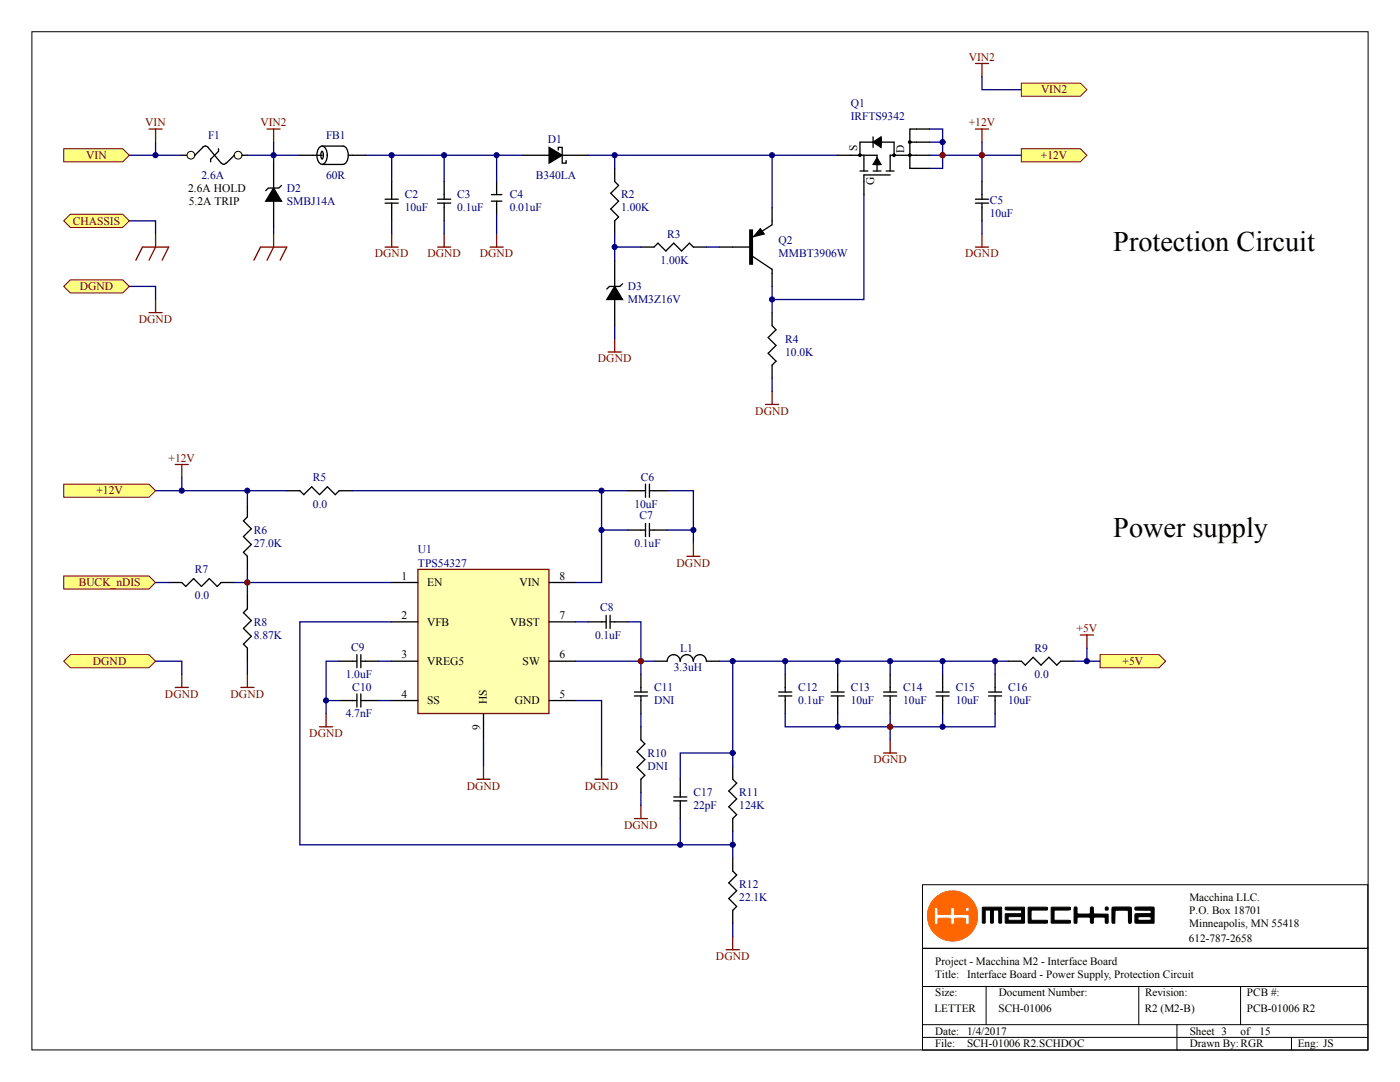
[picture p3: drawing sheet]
<svg xmlns="http://www.w3.org/2000/svg" width="279mm" height="216mm" viewBox="0 0 279 216" stroke-linecap="round" stroke-linejoin="round" font-family="sans-serif">
<g fill="#000080" stroke="#000080" stroke-width=".2">
<circle cx="188.1" cy="31" r=".51"/>
<circle cx="196" cy="31" r=".51"/>
</g>
<path d="M29.7 25.7h2.7M31 25.7v2.7M194.7 25.7h2.6M196 25.7v2.7M97.8 49.3h2.6M99.1 46.7v2.6M194.7 49.3h2.6M196 46.7v2.6M121.4 70.2h2.6M122.7 67.6v2.6M154.1 78.1v2.6M152.8 80.7h2.6" fill="none" stroke="#800000" stroke-width=".26"/>
<g fill="none" stroke="#000" stroke-width=".26">
<path d="M98.1 38.8h2.1M99.1 36.2v2.6M104.3 31h5.3M111.4 29.9v-.5h.8v3.2h.8v-.6M112.2 31h5.2M122.7 33.6v2.6l.8 .8-1.6 1.6 1.6 1.5-1.6 1.6 1.6 1.6-.8 .8v2.6M98.1 40.1h2.1M99.1 40.1v2.7M127.9 49.3h2.6l.8-.8 1.6 1.6 1.6-1.6 1.5 1.6 1.6-1.6 .8 .8h2.6M143.6 49.3h6.6M150.2 51.1l3.9 2.6v3.4M154.1 41.4v3.5l-3.7 2.3"/>
<path d="M154.1 62.4v2.6l.8 .8-1.6 1.6 1.6 1.5-1.6 1.6 1.6 1.6-.8 .8v2.6"/>
</g>
<g fill="#000" stroke="#000" stroke-width=".26">
<path d="M109.6 29.4l2.6 1.6-2.6 1.6zM151.7 45.6l.8 1.1-2.1 .5z"/>
<path d="M149.6 45.9h.6v6.8h-.6z" fill-rule="evenodd"/>
</g>
<g fill="none" stroke="#000080" stroke-width=".26">
<path d="M72.9 31h31.4M99.1 31v5.2M117.4 31h49.8M122.7 31v2.6M154.1 31v10.4M172.4 38.8v21h-18.3M185.5 31h18.3M185.5 28.4h2.6M99.1 42.8v3.9M122.7 49.3h5.2M122.7 46.7v5.2M141 49.3h2.6"/>
<path d="M154.1 57.1v5.3M196 44.1v2.6M122.7 65v2.6M154.1 75.5v2.6"/>
</g>
<g fill="#ffff80" stroke="#800000" stroke-width=".2">
<path d="M12.7 29.7h11.8l1.3 1.3-1.3 1.3h-11.8z" fill-rule="evenodd"/>
<path d="M12.7 57.1l1.3-1.3h10.5l1.3 1.3-1.3 1.4h-10.5z" fill-rule="evenodd"/>
</g>
<path d="M31 59.8v2.6M29.7 62.4h2.7" fill="none" stroke="#800000" stroke-width=".26"/>
<path d="M203.8 29.7h11.8l1.3 1.3-1.3 1.3h-11.8z" fill-rule="evenodd" fill="#ffff80" stroke="#800000" stroke-width=".2"/>
<path d="M185.5 25.7h2.6v7.9h-2.6M196 28.4v7.8" fill="none" stroke="#000080" stroke-width=".26"/>
<g fill="#800000" stroke="#800000" stroke-width=".2">
<circle cx="196" cy="31" r=".51"/>
<circle cx="188.1" cy="31" r=".51"/>
</g>
<g fill="none" stroke="#000" stroke-width=".26">
<path d="M76.9 39.7h2.6M78.2 36.2v3.5M87.3 39.7h2.6M88.6 36.2v3.5M167.2 31h7.8v.5M171.6 34.1h1.6M172.4 31v3.1M174.2 28.4h-2.6v2.6M174.2 28.4l1.6-1.1v2.1zM174.2 34.1h1.6M174.2 27.3v2.1M175 32.3v.5h.3l-.3-.8-.2 .8h.8l-.6-1-.5 1"/>
<path d="M175 31.5l.8 1.3h-1.6zM175 32.8v1.3M175.3 28.4h.5v-.3l-.8 .3 .8 .2v-.8l-1 .6 1 .5v-1.3l-1.3 .8 1.3 .7M175.8 28.4h2.6v2.6M176.9 34.1h1.5M177.6 34.9h-5.2v3.9M181.6 28.4h3.9M185.5 25.7h-3.9v7.9h3.9M185.5 31h-7.9v3.1M76.9 40.5h2.6M78.2 40.5v3.6M87.3 40.5h2.6"/>
<path d="M88.6 40.5v3.6"/>
<circle cx="171.6" cy="31" r=".25"/>
<circle cx="178.4" cy="31" r=".25"/>
<circle cx="181.6" cy="28.4" r=".25"/>
<circle cx="181.6" cy="31" r=".25"/>
</g>
<path d="M12.7 44.1l1.3-1.3h10.5l1.3 1.3-1.3 1.3h-10.5z" fill-rule="evenodd" fill="#ffff80" stroke="#800000" stroke-width=".2"/>
<path d="M54.6 32.3v5.2M56.2 37l-.5 .5h-2.1l-.6 .5M59.8 31h4.5M63.7 29.5a.71 .71 0 0 1 1.2 0 2.58 2.58 0 0 1-.3 3.2 .84 .84 0 0 1-1.2-.7 2.85 2.85 0 0 1 .3-2.5zM64.2 30.3l.1-.1a1.32 1.32 0 0 1 0 1.5 1.29 1.29 0 0 1-.1-1.4zM64.3 29.1h4.2a1.9 1.9 0 0 1 1 2.4 1.33 1.33 0 0 1-1 1.3M64.3 32.8h4.2M69.5 31h3.4M54.6 40.1v5.3" fill="none" stroke="#000" stroke-width=".26"/>
<path d="M54.6 37.5l1.6 2.6h-3.2z" fill="#000" stroke="#000" stroke-width=".26"/>
<path d="M194.7 12.7h2.6M196 12.7v2.6M53.3 25.7h2.6M54.6 25.7v2.7M27.1 51.9l1.3-2.6h5.3l-1.3 2.6M31 46.7v2.6l-1.3 2.6M50.7 51.9l1.3-2.6h5.2l-1.3 2.6M54.6 46.7v2.6l-1.3 2.6M76.9 49.3h2.6M78.2 46.7v2.6M87.3 49.3h2.6M88.6 46.7v2.6" fill="none" stroke="#800000" stroke-width=".26"/>
<path d="M196 15.3v2.6h7.8M25.8 31h10.5M31 28.4v2.6M78.2 31v5.2M88.6 31v5.2M25.8 44.1h5.2v2.6M25.8 57.1h5.2v2.7M54.6 45.4v1.3M78.2 44.1v2.6M88.6 44.1v2.6" fill="none" stroke="#000080" stroke-width=".26"/>
<path d="M203.8 16.6h11.8l1.3 1.3-1.3 1.3h-11.8z" fill-rule="evenodd" fill="#ffff80" stroke="#800000" stroke-width=".2"/>
<path d="M36.3 31h2.6M194.7 39.7h2.6M196 36.2v3.5M122.7 51.9v5.2M122.7 59.8v5.2M124.2 56.6l-.5 .5h-2.1l-.5 .6M194.7 40.5h2.6M196 40.5v3.6" fill="none" stroke="#000" stroke-width=".26"/>
<path d="M122.7 57.1l1.5 2.7h-3.1z" fill="#000" stroke="#000" stroke-width=".26"/>
<circle cx="38.1" cy="31" r=".77" fill="#ffffe8" stroke="#000" stroke-width=".2"/>
<path d="M46.8 31h2.6" fill="none" stroke="#000" stroke-width=".26"/>
<circle cx="47.5" cy="31" r=".77" fill="#ffffe8" stroke="#000" stroke-width=".2"/>
<g fill="none" stroke="#000" stroke-width=".26">
<path d="M40.4 29.4l.6-.3 .5 .3M40.5 29.4l-1.6 1.6M41.5 29.4l2.6 3.2M43.6 29.7v.5l-1.6 1.6v.5M45.1 32.5l-.4 .3-.5-.3M46.8 31l-1.6 1.6M57.2 97.9h2.6l.8 .8 1.6-1.6 1.6 1.6 1.5-1.6 1.6 1.6 .8-.8h2.6M125.3 97.9h3.5M128.8 96.6v2.6M129.6 97.9h3.5M129.6 96.6v2.6M33.7 116.2h2.6l.8 .8 1.5-1.6 1.6 1.6 1.6-1.6 1.5 1.6 .8-.8h2.7"/>
<path d="M49.4 100.5v2.7l-.8 .7 1.6 1.6-1.6 1.6 1.6 1.5-1.6 1.6 .8 .8v2.6M49.4 118.9v2.6l-.8 .8 1.6 1.5-1.6 1.6 1.6 1.6-1.6 1.5 .8 .8v2.6M125.3 105.8h3.5M128.8 104.5v2.6M129.6 104.5v2.6M129.6 105.8h3.5M67.7 131.9h3.5M67.7 139.8h3.5M71.2 130.6v2.6M71.2 138.5v2.6M72 131.9h3.5M72 130.6v2.6"/>
<path d="M72 138.5v2.6M72 139.8h3.5M117.4 124.1h3.6M121 122.8v2.6M121.8 124.1h3.5M121.8 122.8v2.6M130.5 131.9h2.6a1.3 1.3 0 0 1 1.3-1.3 1.3 1.3 0 0 1 1.3 1.3 1.31 1.31 0 0 1 1.3-1.3 1.31 1.31 0 0 1 1.4 1.3M138.4 131.9a1.3 1.3 0 0 1 1.3-1.3 1.3 1.3 0 0 1 1.3 1.3M141 131.9h2.6M155.4 138.9h2.6M155.4 138.1h2.6M156.7 134.6v3.5"/>
<path d="M156.7 138.9v3.5M165.9 138.9h2.6M165.9 138.1h2.6M167.2 134.6v3.5M167.2 138.9v3.5M176.3 138.9h2.7M176.3 138.1h2.7M177.6 134.6v3.5M177.6 138.9v3.5M186.8 138.9h2.6M186.8 138.1h2.6M188.1 134.6v3.5"/>
<path d="M188.1 138.9v3.5M197.3 138.9h2.6M197.3 138.1h2.6M198.6 134.6v3.5M198.6 138.9v3.5M201.2 131.9h2.6l.8 .8 1.6-1.5 1.6 1.5 1.5-1.5 1.6 1.5 .8-.8h2.6M134.5 159.8h2.6M134.5 159h2.6M135.8 155.5v3.5M135.8 159.8v3.5M146.2 152.9v2.6l.8 .8-1.6 1.5 1.6 1.6-1.6 1.6 1.6 1.6-.8 .7v2.7M146.2 171.2v2.6l.8 .8-1.6 1.6 1.6 1.5-1.6 1.6 1.6 1.6-.8 .8v2.6"/>
</g>
<path d="M49.4 31h5.2v1.3M54.6 28.4v2.6h5.2M114.8 131.9h15.7M143.6 131.9h57.6M216.9 129.3v2.6h-2.6" fill="none" stroke="#000080" stroke-width=".26"/>
<g fill="#000080" stroke="#000080" stroke-width=".2">
<circle cx="31" cy="31" r=".51"/>
<circle cx="54.6" cy="31" r=".51"/>
<circle cx="78.2" cy="31" r=".51"/>
<circle cx="88.6" cy="31" r=".51"/>
<circle cx="99.1" cy="31" r=".51"/>
<circle cx="122.7" cy="49.3" r=".51"/>
<circle cx="122.7" cy="31" r=".51"/>
<circle cx="154.1" cy="59.8" r=".51"/>
<circle cx="154.1" cy="31" r=".51"/>
<circle cx="188.1" cy="28.4" r=".51"/>
<circle cx="49.4" cy="116.2" r=".51"/>
<circle cx="127.9" cy="131.9" r=".51"/>
<circle cx="177.6" cy="145" r=".51"/>
</g>
<path d="M6.4 6.3h266.6v203.2h-266.6zM184.1 176.5h88.9v12.7h-88.9zM184.1 189.2h88.9v20.3h-88.9zM184.1 196.8h88.9M196.8 196.8v7.7M227.3 196.8v7.7M247.6 196.8v7.7M184.1 204.5h88.9M184.1 207h88.9M234.9 204.5v5M257.7 207v2.5" fill="none" stroke="#000" stroke-width=".2"/>
<path d="M185.1 182.8a5 5 0 0 1 10 0 5 5 0 0 1-10 0zM186.5 181.2v2.9l.1 .3 .6-.1v-1l.7-.1 1.8 .1 .1 1.1 .4 .1 .2-.2 .1-1 2.1-.1 .1 1.2h.7v-1.8l-.1-.1h-2.8v-1.3a.4 .4 0 0 0-.5-.1 .4 .4 0 0 0-.3 .4v1h-2.4l-.1-1.3zM192.7 181.5a.4 .4 0 0 0 .8 0 .4 .4 0 0 0-.8 0z" fill="#f60" stroke="#f60" stroke-width=".2"/>
<g fill="#000" stroke="#000" stroke-width=".2">
<path d="M196.1 181h3.7l.1 3.2-.6-.1v-2.4l-.2-.1-.8 .1-.1 2.3a.29 .29 0 0 1-.3 .2 .29 .29 0 0 1-.2-.3v-2.2l-.2-.1h-.8l-.1 .1v2.4l-.5 .1zM205.2 181.1h3.8v.5h-3.1l-.1 .9 .1 1.1h3l.1 .6h-3.7zM209.8 181l3.8 .1v.4l-.2 .1h-2.9l-.1 .1v1.8l.1 .1 3.1 .1v.5h-3.8z"/>
<path d="M200.7 181l3.7 .1v3.1h-3.7v-1.8l3.1-.1 .1-.3-.1-.4-3.1-.1zM201.3 182.9l-.1 .5 .2 .2h2.4l.1-.1-.1-.6z"/>
</g>
<g fill="#000" stroke="#000" stroke-width=".25">
<path d="M214.4 181.1h.5l.1 1.2 1.8 .1h.7l.2-1.3 .4-.1 .2 1.4h2.8v1.7l-.5 .1v-1.1l-.2-.1h-1.8l-.4 .1v1.1h-.5l-.1-1.1-.2-.1a4.8 4.8 0 0 0-2.4 .1l-.1 1-.5 .1zM222 181.1h3.7l.1 .8-.1 2.3h-.4v-.1l-.1-2.4-2-.1-.7 .1v2.5h-.4a2.05 2.05 0 0 1-.2-1.6z"/>
<path d="M226.6 181.1l1.8-.1a2.99 2.99 0 0 1 1.9 .1v3.1h-3.7l-.1-.7a1.19 1.19 0 0 1 .2-1.1l2.9-.1 .2-.5-.2-.2h-3zM227.2 183l-.1 .4 .1 .2a5.3 5.3 0 0 0 2.5-.1l.1-.4-.3-.2z"/>
<circle cx="220.8" cy="181.3" r=".32"/>
</g>
<g fill="none" stroke="#800000" stroke-width=".26">
<path d="M35 92.7h2.6M36.3 92.7v2.6M137.1 111h2.6M138.4 108.4v2.6M48.1 137.2h2.6M49.4 134.6v2.6M215.6 126.7h2.6M216.9 126.7v2.6M63.8 145h2.6M65.1 142.4v2.6M176.3 150.3h2.7M177.6 147.6v2.7"/>
<path d="M144.9 189.5h2.6M146.2 186.9v2.6"/>
</g>
<path d="M83.4 113.6h26.2v28.8h-26.2z" fill="#ffffb0" stroke="#800000" stroke-width=".26"/>
<path d="M78.2 116.2h5.2M109.6 116.2h5.2M78.2 139.8h5.2M78.2 124.1h5.2M78.2 131.9h5.2M109.6 139.8h5.2M109.6 124.1h5.2M109.6 131.9h5.2M96.5 142.4v5.2" fill="none" stroke="#000" stroke-width=".26"/>
<path d="M95.2 155.5h2.6M96.5 152.9v2.6M118.7 155.5h2.7M120.1 152.9v2.6" fill="none" stroke="#800000" stroke-width=".26"/>
<g fill="none" stroke="#000080" stroke-width=".26">
<path d="M31 97.9h26.2M49.4 97.9v2.6M70.3 97.9h49.8v18.3h-5.3M120.1 97.9h5.2M133.1 97.9h5.3v10.5M31 116.2h2.7M46.8 116.2h31.4M49.4 113.6v5.3M120.1 105.8h5.2M133.1 105.8h5.3M49.4 131.9v2.7M78.2 124.1h-18.4v44.5h86.4"/>
<path d="M114.8 139.8h5.3v13.1M114.8 124.1h2.6M146.2 131.9v21M96.5 147.6v5.3M146.2 166v5.2M146.2 184.3v2.6"/>
</g>
<circle cx="49.4" cy="116.2" r=".51" fill="#800000" stroke="#800000" stroke-width=".2"/>
<g fill="#ffff80" stroke="#800000" stroke-width=".2">
<path d="M12.7 96.6h17l1.3 1.3-1.3 1.3h-17z" fill-rule="evenodd"/>
<path d="M12.7 131.9l1.3-1.3h15.7l1.3 1.3-1.3 1.3h-15.7z" fill-rule="evenodd"/>
</g>
<path d="M35 137.2h2.6M36.3 134.6v2.6" fill="none" stroke="#800000" stroke-width=".26"/>
<path d="M31 131.9h5.3v2.7" fill="none" stroke="#000080" stroke-width=".26"/>
<path d="M219.5 130.6h11.8l1.3 1.3-1.3 1.3h-11.8z" fill-rule="evenodd" fill="#ffff80" stroke="#800000" stroke-width=".2"/>
<path d="M216.9 131.9h2.6" fill="none" stroke="#000080" stroke-width=".26"/>
<path d="M12.7 114.9h17l1.3 1.3-1.3 1.3h-17z" fill-rule="evenodd" fill="#ffff80" stroke="#800000" stroke-width=".2"/>
<g fill="none" stroke="#000080" stroke-width=".26">
<path d="M36.3 95.3v2.6M65.1 139.8h2.6M67.7 131.9h-2.6v10.5M75.5 131.9h2.7M75.5 139.8h2.7M125.3 124.1h2.6v10.5M156.7 131.9v2.7M167.2 131.9v2.7M177.6 131.9v2.7M188.1 131.9v2.7M198.6 131.9v2.7M127.9 142.4v2.6"/>
<path d="M127.9 158.1v2.6M146.2 150.3h-10.4v5.2M156.7 142.4v2.6h41.9v-2.6M167.2 142.4v2.6M177.6 142.4v5.2M188.1 142.4v2.6M135.8 163.3v5.3"/>
</g>
<g fill="#800000" stroke="#800000" stroke-width=".2">
<circle cx="177.6" cy="145" r=".51"/>
<circle cx="127.9" cy="131.9" r=".51"/>
</g>
<path d="M126.6 138.9h2.6M126.6 138.1h2.6M127.9 134.6v3.5M127.9 138.9v3.5M127.9 145v2.6l.8 .8-1.6 1.6 1.6 1.6-1.6 1.5 1.6 1.6-.8 .8v2.6" fill="none" stroke="#000" stroke-width=".26"/>
<path d="M126.6 163.3h2.6M127.9 160.7v2.6" fill="none" stroke="#800000" stroke-width=".26"/>
<g fill="#000080" stroke="#000080" stroke-width=".2">
<circle cx="36.3" cy="97.9" r=".51"/>
<circle cx="49.4" cy="97.9" r=".51"/>
<circle cx="65.1" cy="139.8" r=".51"/>
<circle cx="120" cy="105.8" r=".51"/>
<circle cx="120" cy="97.9" r=".51"/>
<circle cx="135.7" cy="168.6" r=".51"/>
<circle cx="138.4" cy="105.8" r=".51"/>
<circle cx="146.2" cy="168.6" r=".51"/>
<circle cx="146.2" cy="150.2" r=".51"/>
<circle cx="146.2" cy="131.9" r=".51"/>
<circle cx="156.7" cy="131.9" r=".51"/>
<circle cx="167.2" cy="145" r=".51"/>
<circle cx="167.2" cy="131.9" r=".51"/>
<circle cx="177.6" cy="131.9" r=".51"/>
<circle cx="188.1" cy="145" r=".51"/>
<circle cx="188.1" cy="131.9" r=".51"/>
<circle cx="198.6" cy="131.9" r=".51"/>
<circle cx="216.9" cy="131.9" r=".51"/>
</g>
<g font-size="5.6">
<text x="222.2" y="50.1">Protection Circuit</text>
<text x="222.2" y="107.2">Power supply</text>
</g>
<g font-size="2.3" fill="#800000">
<text x="193.4" y="12.1">VIN2</text>
<text x="207.8" y="18.6">VIN2</text>
<text x="29" y="25.2">VIN</text>
<text x="52" y="25.2">VIN2</text>
<text x="193.3" y="25.2">+12V</text>
<text x="17.2" y="31.7">VIN</text>
<text x="207.7" y="31.7">+12V</text>
<text x="14.5" y="44.8">CHASSIS</text>
<text x="74.8" y="51.4">DGND</text>
<text x="85.3" y="51.4">DGND</text>
<text x="95.8" y="51.4">DGND</text>
<text x="192.6" y="51.4">DGND</text>
<text x="15.9" y="57.9">DGND</text>
<text x="27.7" y="64.4">DGND</text>
<text x="119.3" y="72.3">DGND</text>
<text x="150.7" y="82.8">DGND</text>
<text x="33.6" y="92.1">+12V</text>
<text x="19.2" y="98.7">+12V</text>
<text x="135" y="113.1">DGND</text>
<text x="15.7" y="117">BUCK_nDIS</text>
<text x="214.9" y="126.1">+5V</text>
<text x="18.5" y="132.7">DGND</text>
<text x="224" y="132.7">+5V</text>
<text x="32.9" y="139.2">DGND</text>
<text x="46" y="139.2">DGND</text>
<text x="61.7" y="147.1">DGND</text>
<text x="174.3" y="152.3">DGND</text>
<text x="93.1" y="157.5">DGND</text>
<text x="116.7" y="157.5">DGND</text>
<text x="124.6" y="165.4">DGND</text>
<text x="142.9" y="191.6">DGND</text>
</g>
<g font-size="2.3" fill="#000080">
<text x="169.8" y="21.3">Q1</text>
<text x="169.8" y="23.9">IRFTS9342</text>
<text x="41.5" y="27.8">F1</text>
<text x="65.1" y="27.8">FB1</text>
<text x="109.3" y="28.6">D1</text>
<text x="40.2" y="35.7">2.6A</text>
<text x="65.1" y="35.7">60R</text>
<text x="107" y="35.7">B340LA</text>
<text x="57.2" y="38.3">D2</text>
<text x="57.2" y="40.9">SMBJ14A</text>
<text x="80.8" y="39.6">C2</text>
<text x="91.3" y="39.6">C3</text>
<text x="101.7" y="39.6">C4</text>
<text x="124" y="39.6">R2</text>
<text x="197.5" y="40.6">C5</text>
<text x="80.8" y="42.2">10uF</text>
<text x="91.3" y="42.2">0.1uF</text>
<text x="101.7" y="42.2">0.01uF</text>
<text x="124" y="42.2">1.00K</text>
<text x="133.1" y="47.4">R3</text>
<text x="197.5" y="43.2">10uF</text>
<text x="131.8" y="52.7">1.00K</text>
<text x="155.4" y="48.7">Q2</text>
<text x="155.4" y="51.4">MMBT3906W</text>
<text x="125.3" y="57.9">D3</text>
<text x="125.3" y="60.5">MM3Z16V</text>
<text x="156.7" y="68.4">R4</text>
<text x="156.7" y="71">10.0K</text>
<text x="62.5" y="96">R5</text>
<text x="62.5" y="101.3">0.0</text>
<text x="126.6" y="101.3">10uF</text>
<text x="127.9" y="96">C6</text>
<text x="50.7" y="106.5">R6</text>
<text x="127.6" y="103.6">C7</text>
<text x="50.7" y="109.1">27.0K</text>
<text x="83.4" y="110.4">U1</text>
<text x="83.4" y="113.1">TPS54327</text>
<text x="126.6" y="109.1">0.1uF</text>
<text x="38.9" y="114.4">R7</text>
<text x="38.9" y="119.6">0.0</text>
<text x="50.7" y="124.8">R8</text>
<text x="119.8" y="122">C8</text>
<text x="50.7" y="127.4">8.87K</text>
<text x="70.1" y="129.8">C9</text>
<text x="118.7" y="127.4">0.1uF</text>
<text x="135.8" y="130.1">L1</text>
<text x="206.4" y="130.1">R9</text>
<text x="69" y="135.3">1.0uF</text>
<text x="70.3" y="137.9">C10</text>
<text x="130.5" y="137.9">C11</text>
<text x="134.5" y="134">3.3uH</text>
<text x="159.3" y="137.9">C12</text>
<text x="169.8" y="137.9">C13</text>
<text x="180.3" y="137.9">C14</text>
<text x="190.7" y="137.9">C15</text>
<text x="201.2" y="137.9">C16</text>
<text x="206.4" y="135.3">0.0</text>
<text x="69" y="143.1">4.7nF</text>
<text x="130.5" y="140.5">DNI</text>
<text x="159.3" y="140.5">0.1uF</text>
<text x="169.8" y="140.5">10uF</text>
<text x="180.3" y="140.5">10uF</text>
<text x="190.7" y="140.5">10uF</text>
<text x="201.2" y="140.5">10uF</text>
<text x="129.2" y="151">R10</text>
<text x="129.2" y="153.6">DNI</text>
<text x="138.4" y="158.8">C17</text>
<text x="138.4" y="161.5">22pF</text>
<text x="147.5" y="158.8">R11</text>
<text x="147.5" y="161.5">124K</text>
<text x="147.5" y="177.2">R12</text>
<text x="147.5" y="179.8">22.1K</text>
</g>
<g font-size="2.3">
<text x="171" y="30.2" transform="rotate(-90 171 30.2)">S</text>
<text x="180.5" y="30.5" transform="rotate(-90 180.5 30.5)">D</text>
<text x="37.6" y="38.3">2.6A HOLD</text>
<text x="37.7" y="40.9">5.2A TRIP</text>
<text x="174.4" y="37" transform="rotate(-90 174.4 37)">G</text>
<text x="80.2" y="115.7">1</text>
<text x="85.2" y="117">EN</text>
<text x="103.7" y="117">VIN</text>
<text x="111.7" y="115.7">8</text>
<text x="80.2" y="123.5">2</text>
<text x="85.2" y="124.8">VFB</text>
<text x="101.8" y="124.8">VBST</text>
<text x="111.7" y="123.5">7</text>
<text x="80.2" y="131.4">3</text>
<text x="111.7" y="131.4">6</text>
<text x="85.2" y="132.7">VREG5</text>
<text x="104.3" y="132.7">SW</text>
<text x="80.2" y="139.2">4</text>
<text x="85.2" y="140.5">SS</text>
<text x="97.1" y="140.6" transform="rotate(-90 97.1 140.6)">HS</text>
<text x="102.7" y="140.5">GND</text>
<text x="111.7" y="139.2">5</text>
<text x="95.8" y="145.7" transform="rotate(-90 95.8 145.7)">9</text>
</g>
<g font-size="2.2">
<text x="237.4" y="179.8">Macchina LLC.</text>
<text x="237.3" y="182.3">P.O. Box 18701</text>
<text x="237.3" y="185">Minneapolis, MN 55418</text>
<text x="237.3" y="188">612-787-2658</text>
<text x="186.6" y="195.2">Title: Interface Board - Power Supply, Protection Circuit</text>
<text x="186.6" y="192.5">Project - Macchina M2 - Interface Board</text>
<text x="186.5" y="202">LETTER</text>
<text x="186.6" y="198.8">Size:</text>
<text x="199.3" y="202">SCH-01006</text>
<text x="199.3" y="198.8">Document Number:</text>
<text x="228.5" y="202">R2 (M2-B)</text>
<text x="228.5" y="198.8">Revision:</text>
<text x="248.8" y="202">PCB-01006 R2</text>
<text x="248.9" y="198.8">PCB #:</text>
<text x="186.6" y="206.5">Date: 1/4/2017</text>
<text x="186.6" y="209">File:</text>
<text x="193" y="209">SCH-01006 R2.SCHDOC</text>
<text x="237.4" y="206.5">Sheet 3</text>
<text x="237.4" y="209">Drawn By:RGR</text>
<text x="247.6" y="206.5">of</text>
<text x="251.4" y="206.5">15</text>
<text x="259" y="209">Eng: JS</text>
</g>
</svg>
